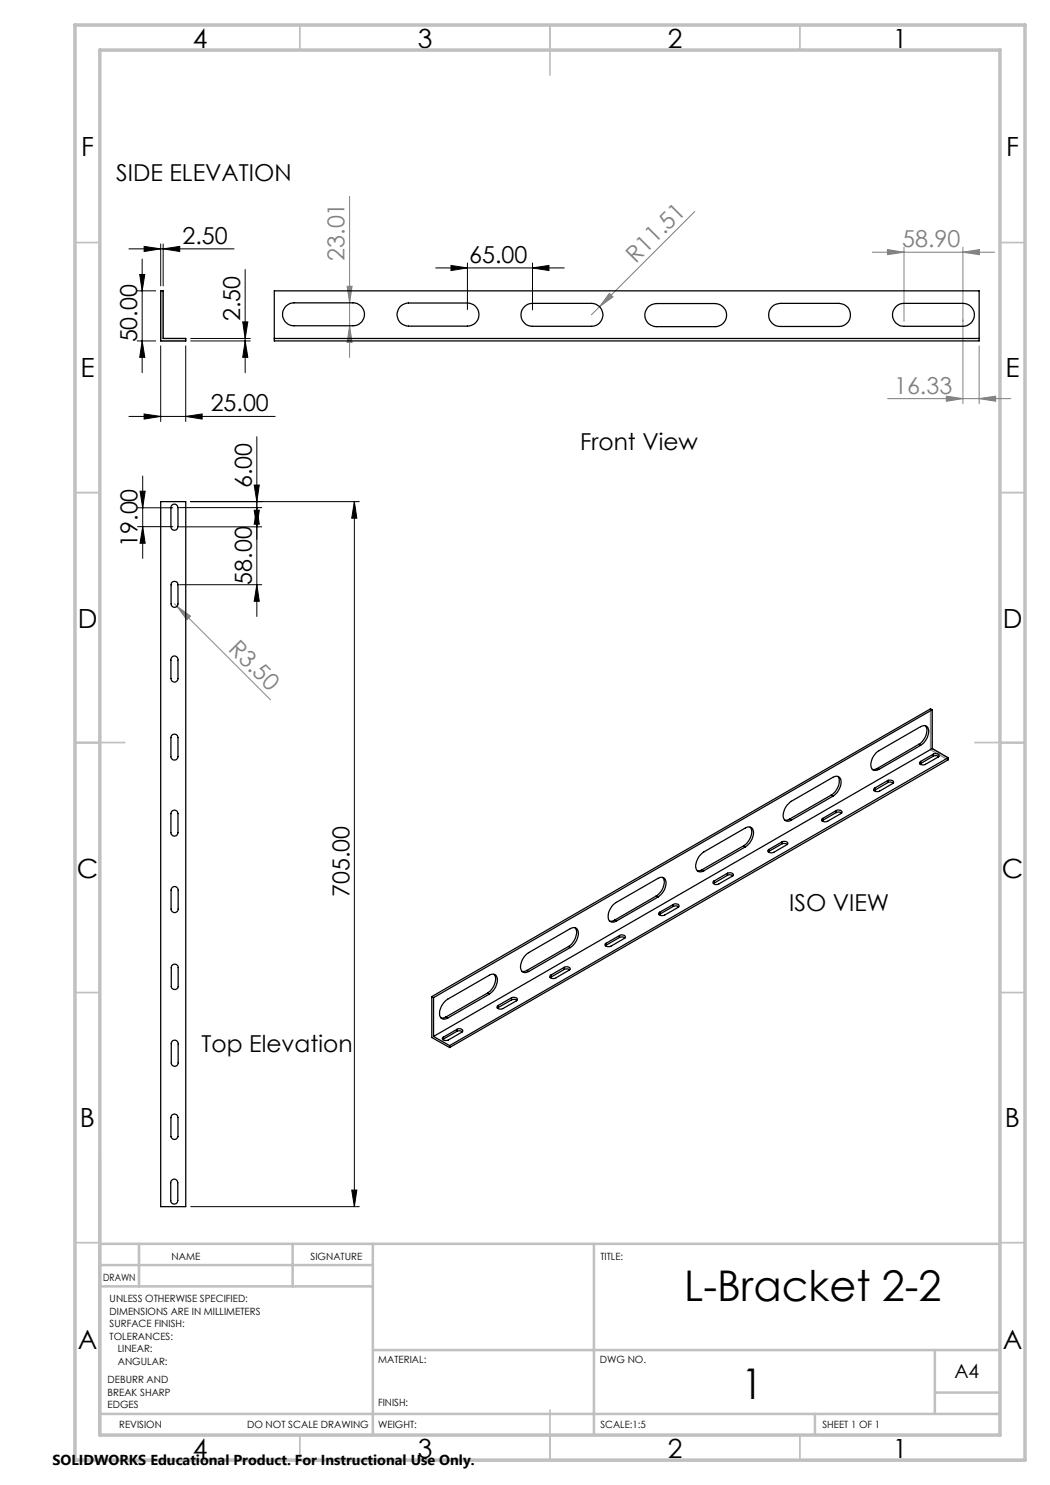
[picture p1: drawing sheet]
<svg xmlns="http://www.w3.org/2000/svg" width="210mm" height="297mm" viewBox="0 0 210 297" stroke-linecap="round" stroke-linejoin="round" font-family="sans-serif">
<g fill="none" stroke="#000" stroke-width=".2">
<path d="M25.8 49.8h21M27.4 58.2h3.8M27.9 54.9h1.1l-.6 3.3zM28.4 51.8v22.7M28.8 49.3l3.3 .5-3.3 .5zM32.1 48.8v8.4M32.6 49.8l3.3-.5v1zM32.6 48.8v8.4M49 53.9v20.6M87.1 53.6h25.8M90.2 53.1l3.3 .5-3.3 .5zM93.5 52.6v9.3"/>
<path d="M106.5 53.6l3.3-.5v1zM106.5 52.6v9.4M27.4 68.2h3.8M28.4 68.2l.6 3.3h-1.1zM32.1 69.2v15.1M37.1 69.2v15.1M38.1 68.2h12M38.1 67.7h12M48.5 64.4h1.1l-.6 3.3zM49 68.2l.6 3.3h-1.1zM25.8 83.3h29.2M28 98.2h1l-.5 3.4z"/>
<path d="M28.5 95.2v16.5M28.8 82.8l3.3 .5-3.3 .5zM37.1 83.3l3.3-.5v1zM50.8 97h1.1l-.5 3.3zM51.4 87.3v36M27.5 101.6h7.1M27.5 105.3h7.1M28.5 105.3l.5 3.4h-1zM35.9 101.5h16.5M35.9 105.4h16.5M35.9 116.9h16.5M38.1 100.3h33.8"/>
<path d="M50.8 102.1h1.1l-.5 3.3zM51.4 116.9l.5 3.4h-1.1zM51.4 101.5l.5 3.3h-1.1zM70.9 100.3l.5 3.3h-1.1zM70.9 100.3v141M70.3 238h1.1l-.5 3.3zM38.1 241.3h33.8"/>
</g>
<g fill="none" stroke="#808080" stroke-width=".2">
<path d="M69.9 39.3v32.2M69.4 57.3h1l-.5 3.3zM121.9 58.7l.7 .7-2.7 1.9zM139 42.3l-19.1 19M174.4 50.4h24.5M177.5 49.9l3.3 .5-3.3 .5zM180.8 49.4v14.9M192.6 50.4l3.3-.5v1zM192.6 49.4v31.3M69.9 65.2l.5 3.3h-1zM119.9 61.3l-1.6 1.7M177.5 79.7h24.7"/>
<path d="M189.3 79.2l3.3 .5-3.3 .6zM195.8 79.7l3.3-.5v1.1zM195.8 69.2v11.5M34.9 120.8l.5 .4M35.4 121.2l2.7 2-.7 .8zM35.4 121.2l18.7 18.8"/>
</g>
<g fill="none" stroke="#c0c0c0" stroke-width=".35">
<path d="M60 5v5M110 5v10M160 5v5M15 48.5h5M200 48.5h5M15 98.5h5M200 98.5h5M15 148.5h10M195 148.5h10M15 198.5h5M200 198.5h5M15 248.5h5"/>
<path d="M200 248.5h5M60 287v5M110 282v10M160 287v5"/>
</g>
<g fill="none" stroke="#c0c0c0" stroke-width=".5">
<path d="M20 231.8v55.2M20 248.8h180M20 257.3h54.6M20 253h54.6M27.8 248.8v8.5M58.5 248.8v8.5M74.6 248.8v38.2M118.8 248.8v38.2M74.6 270h125.4M187 270v12.8M187 278.5h13M20 282.8h180"/>
<path d="M163 282.8v4.2"/>
</g>
<path d="M15 5h190v287h-190zM20 10h180v277h-180z" fill="none" stroke="#c0c0c0" stroke-width=".7"/>
<path d="M32.1 58.2h.5v9.5h4.5v.5h-5zM186.1 141.8l.3 .2v7.7l3.2 1.8v.5l-3.5-2.1z" fill="none" stroke="#808080" stroke-width=".25"/>
<g fill="#000">
<path d="M27.9 54.9h1.1l-.6 3.3zM28.4 68.2l.6 3.3h-1.1zM28 98.2h1l-.5 3.4zM28.5 105.3l.5 3.4h-1zM50.8 102.1h1.1l-.5 3.3zM51.4 116.9l.5 3.4h-1.1z"/>
<path d="M32.6 49.8l3.3-.5v1zM28.8 49.3l3.3 .5-3.3 .5z"/>
<path d="M49 68.2l.6 3.3h-1.1zM48.5 64.4h1.1l-.6 3.3zM70.3 238h1.1l-.5 3.3zM70.9 100.3l.5 3.3h-1.1zM51.4 101.5l.5 3.3h-1.1zM50.8 97h1.1l-.5 3.3z"/>
<path d="M28.8 82.8l3.3 .5-3.3 .5zM37.1 83.3l3.3-.5v1zM90.2 53.1l3.3 .5-3.3 .5zM106.5 53.6l3.3-.5v1z"/>
</g>
<g fill="#808080">
<path d="M121.9 58.7l.7 .7-2.7 1.9z"/>
<path d="M35.4 121.2l2.7 2-.7 .8z"/>
<path d="M177.5 49.9l3.3 .5-3.3 .5zM192.6 50.4l3.3-.5v1z"/>
<path d="M69.4 57.3h1l-.5 3.3zM69.9 65.2l.5 3.3h-1z"/>
<path d="M189.3 79.2l3.3 .5-3.3 .6zM195.8 79.7l3.3-.5v1.1z"/>
</g>
<g fill="none" stroke="#000" stroke-width=".25">
<path d="M32.1 58.2h.5v9.5h4.5v.5h-5zM54.9 58.2h140.9v10h-140.9zM54.9 67.7h140.9M57.3 61.2a2.08 2.08 0 0 1 1.5-.6h11.8a2.29 2.29 0 0 1 2.3 2.3 2.29 2.29 0 0 1-2.3 2.3h-11.8a2.3 2.3 0 0 1-2.1-1.5 2.3 2.3 0 0 1 .6-2.5zM80.2 61.2l.7-.4 .8-.2h11.8a2.31 2.31 0 0 1 2.3 2.3 2.31 2.31 0 0 1-2.3 2.3h-11.8a2.32 2.32 0 0 1-2.1-1.5 2.32 2.32 0 0 1 .6-2.5zM105 61.3a2.08 2.08 0 0 1 1.5-.6h11.8a2.29 2.29 0 0 1 2.3 2.3 2.29 2.29 0 0 1-2.3 2.3h-11.8a2.28 2.28 0 0 1-2.2-1.5 2.28 2.28 0 0 1 .7-2.5zM129.7 61.3l.8-.4 .8-.2h11.8a2.31 2.31 0 0 1 2.2 2.3 2.31 2.31 0 0 1-2.2 2.3h-11.8a2.32 2.32 0 0 1-2.2-1.5 2.32 2.32 0 0 1 .6-2.5zM154.5 61.3l.7-.4 .8-.2h11.8a2.31 2.31 0 0 1 2.3 2.3 2.31 2.31 0 0 1-2.3 2.3h-11.8a2.3 2.3 0 0 1-2.1-1.5 2.3 2.3 0 0 1 .6-2.5zM179.2 61.3a2.08 2.08 0 0 1 1.6-.6h11.8a2.29 2.29 0 0 1 2.3 2.3 2.29 2.29 0 0 1-2.3 2.3h-11.8a2.3 2.3 0 0 1-2.1-1.5 2.3 2.3 0 0 1 .5-2.5zM32.1 100.3h5v141h-5zM34.3 101.1a.71 .71 0 0 1 .8-.2 .71 .71 0 0 1 .5 .7v3.7a.71 .71 0 0 1-.7 .7 .71 .71 0 0 1-.7-.7zM34.3 116.6a.7 .7 0 0 1 .8-.3 .7 .7 0 0 1 .5 .7v3.8a.69 .69 0 0 1-.7 .7 .69 .69 0 0 1-.7-.7v-4z"/>
<path d="M34.4 131.4a.7 .7 0 0 1 .8-.1 .7 .7 0 0 1 .4 .7v3.7a.71 .71 0 0 1-.7 .7 .71 .71 0 0 1-.7-.7v-3.9zM34.5 147l.6-.1 .5 .4v4a.71 .71 0 0 1-.7 .7 .71 .71 0 0 1-.7-.7v-3.8zM166.2 159l.4 .2M166.2 159l-8.3 4.8M166.6 159.2a3.3 3.3 0 0 0 1.5-3.5 1 1 0 0 0-1.5-.2l-8.3 4.8a3.2 3.2 0 0 0-1.5 3.5 .96 .96 0 0 0 1.5 .2M166.6 159.2l-8.3 4.8M167.6 155.3a2.79 2.79 0 0 1-1.1 3.5l-.3 .2M174.9 157.6v.4M174.9 158l-.1 .1M175.4 153.7l-.9 .2M175.4 153.7l.4 .2M177.6 156.1h.9a.31 .31 0 0 1 .1 .6l-2.7 1.5a.76 .76 0 0 1-1.2-.3l.2-.3"/>
<path d="M177.6 156.5l.5-.1 .5 .2M177.6 156.1l-2.7 1.5M177.6 156.5l-2.7 1.5M177.6 156.1v.4M183.8 148.9l.3 .2M183.8 148.9l-8.4 4.8M184.1 149.1a3.2 3.2 0 0 0 1.5-3.6l-.6-.4-.9 .2-8.3 4.8a3.2 3.2 0 0 0-1.5 3.6l.2 .2 .4 .2 .9-.2M184.1 149.1l-8.3 4.8M184.1 152.3v.4M184.1 152.7l-.1 .1M185.1 145.1a2.87 2.87 0 0 1-1 3.6l-.3 .2M186.4 149.7l-99.7 57.6"/>
<path d="M186.4 142l-99.7 57.5M186.4 142v7.7M186.4 142l-.3-.2-99.7 57.5M186.4 149.7l3.2 1.8M186.7 150.8a.65 .65 0 0 1 .7-.1 .65 .65 0 0 1 .4 .6l-2.9 1.7-.9-.2-.1-.3 .2-.2M186.7 151.2l.6-.1 .4 .2M186.7 150.8l-2.6 1.5M186.7 150.8v.4M186.7 151.2l-2.6 1.5M189.6 151.5v.5l-99.7 57.5M189.6 151.5l-99.7 57.6M34.3 162.3a.71 .71 0 0 1 .8-.2 .71 .71 0 0 1 .5 .6v3.8a.71 .71 0 0 1-.7 .7 .71 .71 0 0 1-.7-.7v-3.8z"/>
<path d="M34.5 177.4l.6-.1 .5 .5v4a.71 .71 0 0 1-.7 .7 .71 .71 0 0 1-.7-.7v-3.8zM131.2 179.2l.4 .2M131.2 179.2l-8.3 4.8M131.6 179.4a3.2 3.2 0 0 0 1.4-3.5l-.6-.4h-.5l-8.6 5a3.2 3.2 0 0 0-1.5 3.5l.6 .4 .9-.2M131.6 179.4l-8.3 4.8M132.5 175.5a2.83 2.83 0 0 1-1 3.5l-.3 .2M140.4 174l-.9 .2M140.4 174l.4 .2M142.8 176.2v.4M142.8 176.6l-.1 .1M145.5 174.7a.67 .67 0 0 1 .7-.2 .67 .67 0 0 1 .4 .6l-2.8 1.7a.74 .74 0 0 1-1.2-.4l.2-.2M145.5 175.1l.4-.2 .7 .3"/>
<path d="M145.5 174.7l-2.7 1.5M145.5 174.7v.4M145.5 175.1l-2.7 1.5M148.7 169.2l.4 .2M148.7 169.2l-8.3 4.8M149.1 169.4a3.2 3.2 0 0 0 1.4-3.6l-.3-.3a1.05 1.05 0 0 0-1.1 .1l-8.3 4.8a3.4 3.4 0 0 0-1.5 3.6 .96 .96 0 0 0 1.5 .2M149.1 169.4l-8.3 4.8M150 165.4a2.82 2.82 0 0 1-1 3.5l-.3 .3M153.8 169.9v.4M153.8 170.3l-.1 .1M156.5 168.3l.9 .1 .2 .4-2.8 1.7a.79 .79 0 0 1-1.2-.4l.2-.2M156.5 168.7l1 .2"/>
<path d="M156.5 168.3l-2.7 1.6M156.5 168.7l-2.7 1.6M156.5 168.3v.4M157.9 163.8l-.6 .2h-.3M157.9 163.8l.4 .2M164.5 163.7v.4M164.5 164.1l-.1 .1M167.2 162.1a.64 .64 0 0 1 .7-.2 .64 .64 0 0 1 .4 .7l-2.8 1.6a.79 .79 0 0 1-1.2-.3l.2-.2M167.2 162.5l.7-.1 .4 .2M167.2 162.1l-2.7 1.6M167.2 162.1v.4M167.2 162.5l-2.7 1.6"/>
<path d="M34.4 193.1a.7 .7 0 0 1 .8-.2 .7 .7 0 0 1 .4 .6v3.8a.7 .7 0 0 1-.7 .6 .7 .7 0 0 1-.6-.6zM86.4 199.3v8.2l3.5 2M86.4 199.3l.3 .2M86.7 199.5v7.8M97.5 198.6l.4 .2M97.5 198.6l-8.3 4.8M97.9 198.8a3.2 3.2 0 0 0 1.4-3.5 .96 .96 0 0 0-1.4-.3l-8.4 4.8a3.2 3.2 0 0 0-1.4 3.6 .96 .96 0 0 0 1.4 .2M97.9 198.8l-8.4 4.8M98.8 194.9a2.79 2.79 0 0 1-1 3.5l-.3 .2M102.3 199.6l.9-.1 .3 .4-.2 .3-2.7 1.5a.74 .74 0 0 1-1.2-.3l.2-.3M102.3 200l.7-.1 .4 .2M102.3 199.6l-2.7 1.5"/>
<path d="M102.3 200l-2.7 1.5M102.3 199.6v.4M105.4 194.1l-1 .2M105.4 194.1l.3 .2M110.2 195.4l-.2 .1M110.2 195v.4M112.9 193.5a.67 .67 0 0 1 .7-.2 .67 .67 0 0 1 .4 .6l-2.8 1.6a.76 .76 0 0 1-1.2-.3l.2-.2M112.9 193.9l.6-.1 .4 .2M112.9 193.5l-2.7 1.5M112.9 193.5v.4M112.9 193.9l-2.7 1.5M113.7 189.3l-8.3 4.8"/>
<path d="M113.7 189.3l.4 .2M114.1 189.5a3.2 3.2 0 0 0 1.4-3.6 .96 .96 0 0 0-1.4-.2l-8.4 4.8a3.2 3.2 0 0 0-1.4 3.6 .96 .96 0 0 0 1.4 .2M114.1 189.5l-8.4 4.8M115 185.6a2.83 2.83 0 0 1-1 3.5l-.3 .2M121.2 188.7v.4M121.2 189.1l-.1 .1M122.9 184l-.6 .3-.4-.1M122.9 184l.4 .2M123.9 187.1a.65 .65 0 0 1 .7-.2 .65 .65 0 0 1 .4 .7l-2.8 1.6a.76 .76 0 0 1-1.2-.3l.2-.2M123.9 187.5l.7-.1 .4 .2M123.9 187.1l-2.7 1.6M123.9 187.5l-2.7 1.6"/>
<path d="M123.9 187.1v.4M131.9 182.5v.3M131.9 182.8l-.1 .1M134.7 180.9a.62 .62 0 0 1 .7-.2 .62 .62 0 0 1 .3 .7l-2.8 1.6a.79 .79 0 0 1-1.2-.3l.2-.2M134.7 181.3l.6-.1 .4 .2M134.7 180.9l-2.8 1.6M134.7 180.9v.4M134.7 181.3l-2.8 1.5M34.5 208.2l.2-.1a.7 .7 0 0 1 .9 .7v3.8a.69 .69 0 0 1-.7 .7 .69 .69 0 0 1-.6-.7v-4zM86.7 207.3l3.2 1.8M88.7 207.4v.4M88.7 207.8l-.2 .1"/>
<path d="M89.2 203.4l-1 .2M89.2 203.4l.3 .2M89.9 209.1v.4M91.4 205.9a.65 .65 0 0 1 .7-.2 .65 .65 0 0 1 .4 .6l-2.8 1.7a.76 .76 0 0 1-1.2-.4l.2-.2M91.4 206.3l.6-.1 .5 .1M91.4 205.9l-2.7 1.5M91.4 205.9v.4M91.4 206.3l-2.7 1.5M99.6 201.1v.4M99.6 201.5l-.1 .1M34.3 236.1a.7 .7 0 0 1 .8-.2 .7 .7 0 0 1 .5 .6v3.6a.71 .71 0 0 1-.7 .7 .71 .71 0 0 1-.8-.7v-3.6zM34.3 223.1a.71 .71 0 0 1 .8-.3 .71 .71 0 0 1 .5 .7v3.8a.72 .72 0 0 1-.7 .6 .72 .72 0 0 1-.7-.6v-3.8z"/>
</g>
<g font-size="8.5">
<text x="136.8" y="260.3">L-Bracket 2-2</text>
<text x="148.3" y="279.7">1</text>
</g>
<g font-size="5.3">
<text x="38.5" y="9.5">4</text>
<text x="83.5" y="9.5">3</text>
<text x="133.6" y="9.5">2</text>
<text x="178.6" y="9.5">1</text>
<text x="16.2" y="31.3">F</text>
<text x="201.2" y="31.3">F</text>
<text x="16.1" y="75.5">E</text>
<text x="201.1" y="75.5">E</text>
<text x="15.5" y="125.5">D</text>
<text x="200.5" y="125.5">D</text>
<text x="15.4" y="175.5">C</text>
<text x="200.4" y="175.5">C</text>
<text x="16" y="225.5">B</text>
<text x="201" y="225.5">B</text>
<text x="15.5" y="269.8">A</text>
<text x="200.5" y="269.8">A</text>
<text x="38.5" y="291.5">4</text>
<text x="83.5" y="291.5">3</text>
<text x="133.6" y="291.5">2</text>
<text x="178.6" y="291.5">1</text>
</g>
<g font-size="4.7">
<text x="23.2" y="36.1">SIDE ELEVATION</text>
<text x="36.5" y="48.8">2.50</text>
<text x="93.9" y="52.6">65.00</text>
<text x="48.1" y="64.2" transform="rotate(-90 48.1 64.2)">2.50</text>
<text x="27.4" y="68.5" transform="rotate(-90 27.4 68.5)">50.00</text>
<text x="42.1" y="82.3">25.00</text>
<text x="116" y="90">Front View</text>
<text x="50.4" y="97.7" transform="rotate(-90 50.4 97.7)">6.00</text>
<text x="27.5" y="109.4" transform="rotate(-90 27.5 109.4)">19.00</text>
<text x="50.4" y="116.9" transform="rotate(-90 50.4 116.9)">58.00</text>
<text x="69.9" y="179.4" transform="rotate(-90 69.9 179.4)">705.00</text>
<text x="157.8" y="182.3">ISO VIEW</text>
<text x="40.3" y="210.4">Top Elevation</text>
</g>
<g font-size="4.7" fill="#808080">
<text x="68.9" y="52.2" transform="rotate(-90 68.9 52.2)">23.01</text>
<text x="127.1" y="52.7" transform="rotate(-45 127.1 52.7)">R11.51</text>
<text x="180.5" y="49.4">58.90</text>
<text x="178.8" y="78.7">16.33</text>
<text x="45.5" y="129.9" transform="rotate(45 45.5 129.9)">R3.50</text>
</g>
<text font-size="3.9" x="190.9" y="275.5">A4</text>
<text font-size="2.9" x="10.5" y="292.9">SOLIDWORKS Educational Product. For Instructional Use Only.</text>
<g font-size="2">
<text x="34.3" y="252">NAME</text>
<text x="62.1" y="252">SIGNATURE</text>
<text x="120.1" y="251.9">TITLE:</text>
<text x="20.6" y="256.1">DRAWN</text>
<text x="21.9" y="260.5">UNLESS OTHERWISE SPECIFIED:</text>
<text x="21.9" y="263">DIMENSIONS ARE IN MILLIMETERS</text>
<text x="21.9" y="265.5">SURFACE FINISH:</text>
<text x="21.9" y="268">TOLERANCES:</text>
<text x="23.6" y="270.5">LINEAR:</text>
<text x="23.6" y="273">ANGULAR:</text>
<text x="75.6" y="272.5">MATERIAL:</text>
<text x="120" y="272.5">DWG NO.</text>
<text x="21.5" y="276.6">DEBURR AND</text>
<text x="21.5" y="279.1">BREAK SHARP</text>
<text x="21.5" y="281.6">EDGES</text>
<text x="75.6" y="281.3">FINISH:</text>
<text x="23.8" y="285.5">REVISION</text>
<text x="49.4" y="285.5">DO NOT SCALE DRAWING</text>
<text x="75.6" y="285.5">WEIGHT:</text>
<text x="120.1" y="285.6">SCALE:1:5</text>
<text x="164.5" y="285.6">SHEET 1 OF 1</text>
</g>
</svg>
